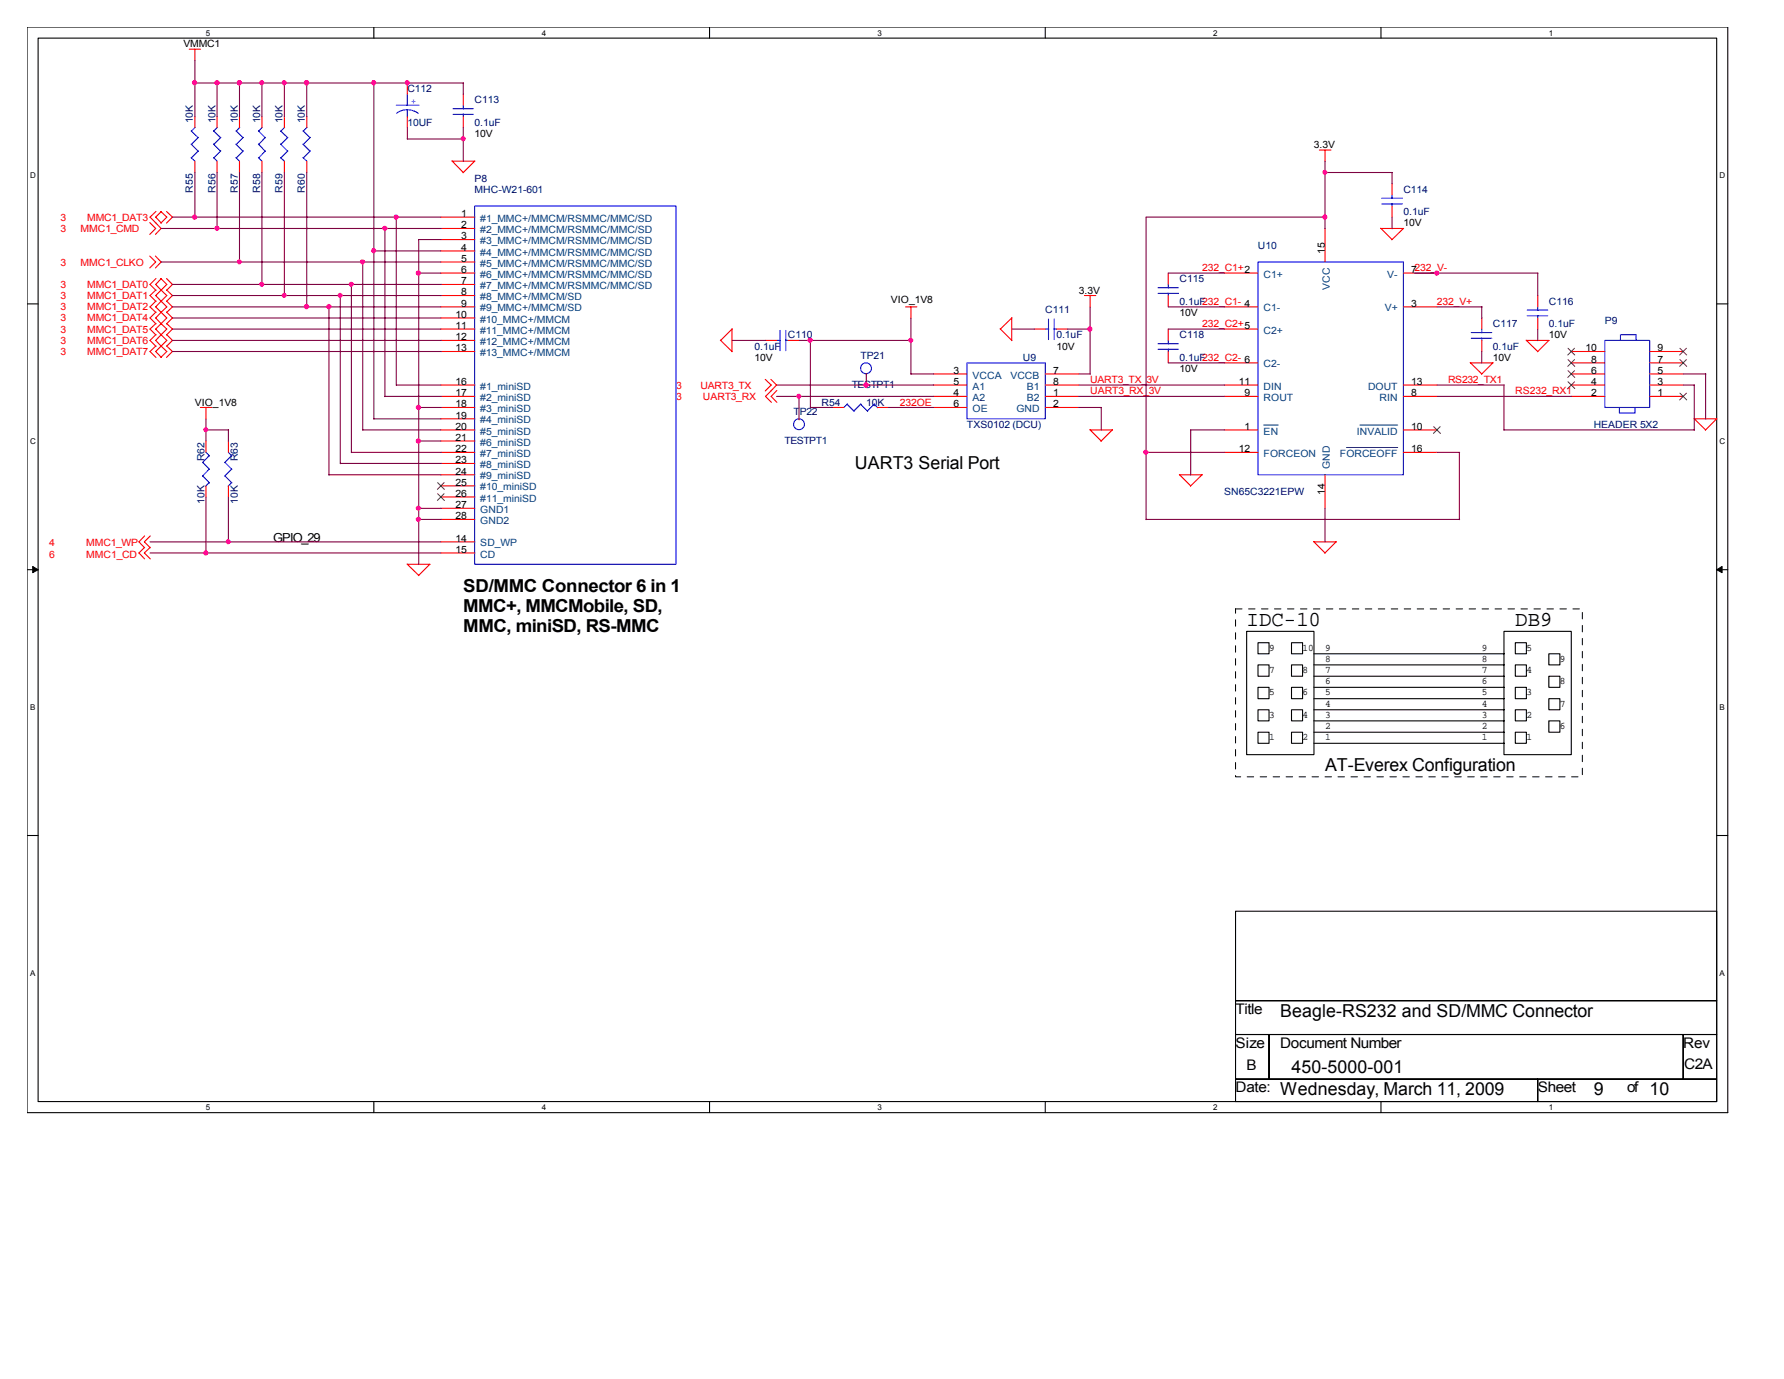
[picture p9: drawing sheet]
<svg xmlns="http://www.w3.org/2000/svg" width="279mm" height="216mm" viewBox="0 0 279 216" stroke-linecap="round" stroke-linejoin="round" font-family="sans-serif">
<path d="M4.2 4.2h266.4v170h-266.4zM6 6h262.9v166.5h-262.9z" fill="none" stroke="#000" stroke-width=".17"/>
<g fill="#fff">
<path d="M32.3 4.4h.6v1.4h-.6z"/>
<path d="M32.3 172.7h.6v1.4h-.6z"/>
</g>
<path d="M58.5 4.2v1.8M58.5 172.5v1.7" fill="none" stroke="#000" stroke-width=".17"/>
<g fill="#fff">
<path d="M84.8 4.4h.7v1.4h-.7z"/>
<path d="M84.8 172.7h.7v1.4h-.7z"/>
</g>
<path d="M111.1 4.2v1.8M111.1 172.5v1.7" fill="none" stroke="#000" stroke-width=".17"/>
<g fill="#fff">
<path d="M137.4 4.4h.7v1.4h-.7z"/>
<path d="M137.4 172.7h.7v1.4h-.7z"/>
</g>
<path d="M163.7 4.2v1.8M163.7 172.5v1.7" fill="none" stroke="#000" stroke-width=".17"/>
<g fill="#fff">
<path d="M190 4.4h.7v1.4h-.7z"/>
<path d="M190 172.7h.7v1.4h-.7z"/>
</g>
<path d="M216.3 4.2v1.8M216.3 172.5v1.7" fill="none" stroke="#000" stroke-width=".17"/>
<g fill="#fff">
<path d="M242.6 4.4h.6v1.4h-.6z"/>
<path d="M242.6 172.7h.6v1.4h-.6z"/>
<path d="M4.7 26.8h.9v1.4h-.9z"/>
<path d="M269.3 26.8h.9v1.4h-.9z"/>
<path d="M4.7 68.4h.9v1.4h-.9z"/>
<path d="M269.3 68.4h.9v1.4h-.9z"/>
</g>
<path d="M4.2 47.6h1.8M268.9 47.6h1.7" fill="none" stroke="#000" stroke-width=".17"/>
<g fill="#fff">
<path d="M4.7 110h.8v1.4h-.8z"/>
<path d="M269.3 110h.8v1.4h-.8z"/>
</g>
<path d="M4.2 89.2h1.8M268.9 89.2h1.7" fill="none" stroke="#000" stroke-width=".17"/>
<path d="M5.1 88.7l.9 .5-.9 .5zM268.9 89.2l.8-.5v1z" fill="#000" stroke="#000" stroke-width=".16"/>
<g fill="#fff">
<path d="M4.7 151.6h.8v1.4h-.8z"/>
<path d="M269.3 151.6h.8v1.4h-.8z"/>
</g>
<g fill="none" stroke="#000" stroke-width=".17">
<path d="M195.2 98.8h10.6v19.4h-10.6zM235.5 98.8h10.6v19.4h-10.6zM197 114.6h1.8v1.8h-1.8zM197 100.6h1.8v1.8h-1.8zM197 107.6h1.8v1.8h-1.8zM197 104.1h1.8v1.8h-1.8zM197 111.1h1.8v1.8h-1.8zM202.3 100.6h1.7v1.8h-1.7zM202.3 107.6h1.7v1.8h-1.7zM202.3 111.1h1.7v1.8h-1.7zM202.3 104.1h1.7v1.8h-1.7zM202.3 114.6h1.7v1.8h-1.7z"/>
<path d="M205.8 107.6h29.8M205.8 112.9h29.8M205.8 104.1h29.8M205.8 116.4h29.8M205.8 105.9h29.8M205.8 109.4h29.8M205.8 102.4h29.8M205.8 111.1h29.8M205.8 114.6h29.8M237.3 104.1h1.8v1.8h-1.8zM237.3 114.6h1.8v1.8h-1.8zM237.3 100.6h1.8v1.8h-1.8z"/>
<path d="M237.3 107.6h1.8v1.8h-1.8zM237.3 111.1h1.8v1.8h-1.8zM242.6 109.4h1.7v1.7h-1.7zM242.6 112.9h1.7v1.7h-1.7zM242.6 102.4h1.7v1.7h-1.7zM242.6 105.9h1.7v1.7h-1.7zM4.2 130.8h1.8M268.9 130.8h1.7M193.5 142.7h75.4v14h-75.4zM193.5 156.7h75.4v5.3h-75.4zM193.5 162h5.3v7h-5.3zM193.5 169h47.3v3.5h-47.3z"/>
<path d="M198.8 162h64.8v7h-64.8zM240.8 169h28.1v3.5h-28.1zM263.6 162h5.3v7h-5.3z"/>
</g>
<path d="M193.5 95.3h54.3v26.3h-54.3v-26.3" fill="none" stroke="#000" stroke-width=".16" stroke-dasharray="1 1 1 1 1 1 1 1"/>
<g fill="none" stroke="#f00" stroke-width=".17">
<path d="M29.6 7.7h1.8M30.5 7.7v1.8M30.5 18.2v1.8M34 18.2v1.8M37.5 18.2v1.8M41 18.2v1.8M44.5 18.2v1.8M48 18.2v1.8M63.8 13v1.7M63.8 18.2v1.8M72.6 14.7v1.8M72.6 18.2v1.8"/>
<path d="M23.5 34.8l.9 1-.9 .9M24.3 34.8l.9 1-.9 .9M24.4 33.1l-.9 .9 .9 .9M25.2 33.1l.9 .9-.9 .9M25.3 33.1l-.9 .9 .9 .9M26.1 33.1l.9 .9-.9 .9M30.5 25.2v1.8M34 25.2v1.8M37.5 25.2v1.8M41 25.2v1.8M44.5 25.2v1.8M48 25.2v1.8"/>
<path d="M69 35.8h5.3M69 34h5.3M69 37.5h5.3M69 39.3h5.3M70.8 25.2l1.8 1.8M70.8 25.2h3.6M74.3 25.2l-1.8 1.9M206.6 23.5h1.8M207.5 23.5v1.8M207.5 35.8v5.2M216.2 35.7l1.8 1.8M216.3 35.8h3.5"/>
<path d="M218 28.7v1.8M218 32.3v1.7M219.8 35.8l-1.8 1.7M23.5 40.1l.9 .9-.9 1M24.3 40.1l.9 .9-.9 1M24.4 50.6l-.9 .9 .9 1M24.4 48.9l-.9 .9 .9 .9M24.4 45.4l-.9 .9 .9 .9M24.4 52.4l-.9 .9 .9 .9M24.4 43.6l-.9 .9 .9 1M24.4 47.1l-.9 .9 .9 .9M24.4 54.1l-.9 .9 .9 1"/>
<path d="M25.2 50.6l.9 .9-.9 1M25.2 43.6l.9 .9-1.7 1.8 .9 .9M25.2 52.4l.9 .9-1.7 1.7 .9 1M25.2 45.4l.9 .9-.9 .9M25.2 54.1l.9 .9-.9 1M25.2 47.1l.9 .9-.9 .9M25.3 47.1l-.9 .9 1.7 1.8-1.7 1.7 .9 1M25.3 48.9l-.9 .9 .9 .9M25.3 43.6l-.9 .9 .9 1M25.3 52.4l-.9 .9 .9 .9M26.1 50.6l.9 .9-.9 1M26.1 45.4l.9 .9-.9 .9"/>
<path d="M26.1 52.4l.9 .9-.9 .9M26.1 48.9l.9 .9-.9 .9M26.1 47.1l.9 .9-.9 .9M26.1 43.6l.9 .9-.9 1M26.1 54.1l.9 .9-.9 1M69 48h5.3M69 46.3h5.3M69 53.3h5.3M69 51.5h5.3M69 42.8h5.3M69 41h5.3M69 44.5h5.3"/>
<path d="M69 49.8h5.3M69 55h5.3M112.8 53.3l1.8 1.7M114.6 51.5v3.6M114.7 51.5l-1.8 1.8M119.8 59.4l1 .9-1 .9M119.9 53.3h1.7M120.7 59.4l.9 .9-.9 .9M123.4 53.3h1.7M135.7 58.5h.1M141.8 48h1.8M142.7 48v1.8"/>
<path d="M146.2 58.5h5.2M156.6 51.5l1.9 1.8M158.5 49.8v3.5M158.5 49.7l-1.8 1.8M162 51.5h1.7M163.7 58.5h5.3M165.4 51.5h1.8M169.8 46.3h1.8M170.7 46.3v1.8M183 42.8v1.7M183 46.3v1.7M183 51.5v1.8"/>
<path d="M183 55v1.8M191.7 48h5.3M191.7 56.8h5.3M191.7 51.5h5.3M191.7 42.8h5.3M219.8 48h5.2M219.8 42.8h5.2M230.3 56.8l1.8 1.7M230.3 56.8h3.5M232.1 49.8v1.7M232.1 53.3v1.7M233.8 56.8l-1.8 1.8"/>
<path d="M239 53.3l1.8 1.7M239.1 53.3h3.5M240.8 46.3v1.7M240.8 49.8v1.7M242.6 53.3l-1.8 1.8M246.1 56.8h5.2M246.1 55h5.2M246.1 58.5h5.2M258.4 56.8h5.2M258.4 55h5.2M258.4 58.5h5.2M31.4 63.8h1.8"/>
<path d="M32.3 63.8v1.8M32.3 69v1.8M32.3 76.1v1.7M35.8 69v1.8M35.8 76.1v1.7M69 63.8h5.3M69 65.6h5.3M69 74.3h5.3M69 67.3h5.3M69 62.1h5.3M69 70.8h5.3M69 60.3h5.3"/>
<path d="M69 79.6h5.3M69 69h5.3M69 72.6h5.3M69 76.1h5.3M69 77.8h5.3M120.8 61.1l-.9 1 .9 .9M121.7 61.1l-.9 1 .9 .9M125.1 65.6h.1M130.4 63.8h1.8M137.4 63.8h1.7M146.2 63.8h5.2M146.2 62.1h5.2"/>
<path d="M146.2 60.3h5.2M163.7 63.8h5.3M163.7 62.1h5.3M163.7 60.3h5.3M170.7 67.3l1.8 1.7M170.7 67.3h3.5M174.2 67.3l-1.8 1.8M184.7 74.3l1.8 1.8M184.7 74.3h3.6M188.3 74.3l-1.9 1.8M191.7 67.3h5.3M191.7 62.1h5.3"/>
<path d="M191.7 70.8h5.3M191.7 60.3h5.3M207.5 74.3v5.3M219.8 67.3h5.2M219.8 62.1h5.2M219.8 70.8h5.2M219.8 60.3h5.2M246.1 62.1h5.2M246.1 60.3h5.2M258.4 62.1h5.2M258.4 60.3h5.2M265.3 65.5l1.8 1.8"/>
<path d="M265.3 65.6h3.6M268.9 65.6l-1.8 1.8M22.6 83.9l-.8 .9 .8 1M22.6 85.7l-.8 .9 .8 .9M23.5 83.9l-.9 .9 .9 1M23.5 85.7l-.9 .9 .9 .9M63.8 88.3l1.8 1.8M63.8 88.3h3.6M67.3 88.3l-1.8 1.8M69 84.8h5.3M69 86.6h5.3M69 81.3h5.3"/>
<path d="M205.7 84.8l1.8 1.8M205.8 84.8h3.5M209.3 84.8l-1.8 1.8"/>
</g>
<g fill="none" stroke="#00f" stroke-width=".17">
<path d="M30.6 19.9l-.6 .6M34 19.9l-.5 .6M37.5 19.9l-.5 .6M41.1 19.9l-.6 .6M44.6 19.9l-.6 .6M48.1 19.9l-.6 .6M62.1 16.5h3.5M62.1 17.7l.6-.3 1.1-.2 1 .2 .7 .3M63.8 14.7v1.8M63.8 17.2v1.1M71 17h3.1M71 17.9h3.1"/>
<path d="M72.6 16.5v.6M72.6 17.9v.3M29.9 20.5l1.1 1M29.9 22.6l1.1 1.1M29.9 24.7l.6 .5M31.1 23.6l-1.1 1.1M31.1 21.5l-1.1 1.1M33.4 20.5l1.1 1M33.4 22.6l1.1 1.1M33.4 24.7l.6 .5M34.6 23.6l-1.1 1.1M34.6 21.5l-1.1 1.1"/>
<path d="M37 20.5l1.1 1M37 22.6l1.1 1.1M37 24.7l.5 .5M38.1 23.6l-1.1 1.1M38.1 21.5l-1.1 1.1M40.5 20.5l1 1M40.5 22.6l1 1.1M40.5 24.7l.5 .5M41.6 23.6l-1.1 1.1M41.6 21.5l-1.1 1.1M43.9 20.5l1.1 1M43.9 22.6l1.1 1.1"/>
<path d="M43.9 24.7l.6 .5M45.1 23.6l-1.1 1.1M45.1 21.5l-1.1 1.1M47.5 20.5l1.1 1M47.5 22.6l1.1 1.1M47.5 24.7l.5 .5M48.6 23.6l-1.1 1.1M48.6 21.5l-1.1 1.1M74.3 32.3h31.6v56h-31.6zM216.4 31h3.2M216.4 31.9h3.2M218 30.5v.6"/>
<path d="M218 31.9v.4M121.6 53.3h.6M122.2 51.7v3.2M123 53.3h.4M123.1 51.7v3.2M151.4 56.8h12.3v8.8h-12.3zM163.7 51.5h.6M164.2 50v3.2M165.1 51.5h.3M165.1 50v3.2M181.4 45h3.2M181.4 45.9h3.2"/>
<path d="M181.4 53.8h3.2M181.4 54.7h3.2M183 44.5v.6M183 45.9v.4M183 53.3v.5M183 54.7v.3M197 41h22.8v33.3h-22.8zM230.4 52.1h3.2M230.4 53h3.2M232.1 51.5v.6M232.1 52.9v.4M239.2 48.6h3.2"/>
<path d="M239.2 49.4h3.2M240.8 48v.6M240.8 49.4v.4M251.3 53.3h7.1v10.5h-7.1zM253.8 53.3v-.9h2.4v.9M31.7 74.5l1.1 1.1M31.7 72.4l1.1 1.1M32.3 70.8l.5 .6M32.8 75.6l-.6 .5M32.8 71.3l-1.1 1.1M32.8 73.4l-1.1 1.1M35.2 74.5l1.1 1.1"/>
<path d="M35.2 72.4l1.1 1.1M35.8 70.8l.5 .6M36.3 75.6l-.6 .5M36.3 71.3l-1.1 1.1M36.3 73.4l-1.1 1.1M132.7 63.3l1.1 1.1M132.7 63.2l-.5 .6M134.8 63.3l1.1 1.1M134.8 63.2l-1.1 1.1M136.9 63.3l.6 .5M136.9 63.2l-1.1 1.1M253.6 63.8v.9h2.5v-.9"/>
<circle cx="135.6" cy="57.7" r=".85"/>
<circle cx="125.1" cy="66.4" r=".85"/>
</g>
<path d="M197.9 66.5h2.3M210.9 70.1h8M213 66.5h5.9" fill="none" stroke="#004080" stroke-width=".16"/>
<g fill="none" stroke="#804000" stroke-width=".16">
<path d="M245.6 59.8l1 1M245.6 58l1 1.1M245.6 56.3l1 1.1M245.6 54.5l1 1.1M246.6 59.8l-1.1 1M246.6 58l-1.1 1.1M246.6 56.3l-1.1 1.1M246.6 54.5l-1.1 1.1M263.1 56.3l1.1 1.1M263.1 54.5l1.1 1.1M264.1 56.3l-1 1.1M264.1 54.5l-1 1.1"/>
<path d="M68.5 75.6l1.1 1M68.5 77.3l1.1 1.1M69.6 75.6l-1.1 1M69.6 77.3l-1.1 1.1M224.5 66.8l1.1 1.1M225.6 66.8l-1.1 1.1M263.1 61.6l1.1 1M264.1 61.6l-1 1"/>
</g>
<g fill="none" stroke="#800040" stroke-width=".17">
<path d="M30.5 13h42.1M30.5 9.5v8.8M34 13v5.3M37.5 13v5.3M41 13v5.3M44.5 13v5.3M48 13v5.3M58.5 13v52.6M63.8 20v1.8M72.6 13v1.8M72.6 20v5.3M25.2 35.8h43.9"/>
<path d="M27 34h42.1M30.5 27v7M34 27v8.8M37.5 27v14.1M41 27v17.6M44.5 27v19.3M48 27v21.1M58.5 39.3h10.6M60.3 35.8v26.3M62.1 34v26.3M63.8 21.8h8.8M69.1 37.5h-3.5v50.9"/>
<path d="M207.5 25.2v10.6M207.5 27h10.6M207.6 34h-28.1v47.4M218 27v1.8M218 34v1.8M25.2 41h43.9M27 44.5h42.1M27 48h42.1M27 53.3h42.1M27 51.5h42.1M27 46.3h42.1M27 49.8h42.1"/>
<path d="M27 55h42.1M51.5 48v26.4M53.3 46.3v26.3M55 44.5v26.4M56.8 41v26.4M65.6 42.8h3.5M114.6 53.3h5.3M125.1 53.3h17.6M126.9 53.3v10.5M135.7 58.5v1.8M142.7 49.8v8.8M142.7 58.5h3.5"/>
<path d="M158.5 51.5h3.5M167.2 51.5h3.6M169 58.5h1.8M170.7 48v10.6M183 48h8.8M183 51.5h8.8M183 42.8h8.8M183 56.8h8.8M221.5 42.8h19.4M225 48h7.1M232.1 48v1.8M232.1 55v1.9"/>
<path d="M240.8 42.8v3.5M240.8 51.5v1.8M263.6 58.5h3.6M267.1 58.5v7.1M32.3 65.6v3.5M32.3 77.8v8.8M32.3 67.3h3.5M35.8 67.3v1.8M35.8 77.8v7.1M51.5 74.3h17.6M53.3 72.6h15.8M55 70.8h14.1"/>
<path d="M56.8 67.3h12.3M58.5 65.6h10.6M60.3 62.1h8.8M62.1 60.3h7M65.6 69h3.5M65.6 79.6h3.5M65.6 63.8h3.5M121.6 60.3h24.6M121.6 62.1h24.6M125.1 62.1v3.5M126.9 63.8h3.5M139.1 63.8h7.1"/>
<path d="M169 60.3h22.8M169 62.1h22.8M169 63.8h3.5M172.5 63.8v3.6M179.5 70.8h12.3M191.8 67.3h-5.3v7.1M207.5 79.6v5.3M225 70.8h3.6M225 60.3h10.6M225 62.1h21.1M228.6 70.8v10.6M235.5 67.3h29.9"/>
<path d="M235.5 60.3v7.1M263.6 60.3h1.8M265.3 60.3v7.1M23.5 86.6h45.6M23.5 84.8h45.6M65.6 81.3h3.5M179.5 81.3h49.1"/>
</g>
<g fill="#f0f" stroke="#f0f" stroke-width=".17">
<circle cx="58.5" cy="12.9" r=".33"/>
<circle cx="34" cy="35.7" r=".33"/>
<circle cx="30.5" cy="34" r=".34"/>
<circle cx="55" cy="44.5" r=".32"/>
<circle cx="63.8" cy="12.9" r=".33"/>
<circle cx="41" cy="44.5" r=".32"/>
<circle cx="48" cy="48" r=".34"/>
<circle cx="34" cy="12.9" r=".34"/>
<circle cx="37.5" cy="12.9" r=".33"/>
<circle cx="32.2" cy="86.6" r=".33"/>
<circle cx="58.5" cy="39.2" r=".33"/>
<circle cx="48" cy="12.9" r=".34"/>
<circle cx="56.8" cy="41" r=".33"/>
<circle cx="65.5" cy="63.8" r=".33"/>
<circle cx="51.5" cy="48" r=".34"/>
<circle cx="30.5" cy="12.9" r=".34"/>
<circle cx="60.3" cy="35.7" r=".33"/>
<circle cx="37.5" cy="41" r=".32"/>
<circle cx="72.5" cy="21.7" r=".33"/>
<circle cx="44.5" cy="46.2" r=".32"/>
<circle cx="62" cy="34" r=".33"/>
<circle cx="53.3" cy="46.2" r=".32"/>
<circle cx="225" cy="42.8" r=".33"/>
<circle cx="179.5" cy="70.8" r=".33"/>
<circle cx="65.5" cy="42.8" r=".34"/>
<circle cx="65.5" cy="81.3" r=".33"/>
<circle cx="207.5" cy="27" r=".32"/>
<circle cx="65.5" cy="69" r=".34"/>
<circle cx="65.5" cy="79.6" r=".33"/>
<circle cx="41" cy="12.9" r=".33"/>
<circle cx="44.5" cy="12.9" r=".33"/>
<circle cx="32.2" cy="67.3" r=".32"/>
<circle cx="35.7" cy="84.8" r=".32"/>
<circle cx="170.7" cy="51.5" r=".34"/>
<circle cx="126.9" cy="53.3" r=".33"/>
<circle cx="142.6" cy="53.3" r=".32"/>
<circle cx="135.6" cy="60.3" r=".34"/>
<circle cx="125.1" cy="62" r=".32"/>
<circle cx="207.5" cy="34" r=".33"/>
</g>
<g font-size="3.3">
<text x="195.2" y="98">IDC-10</text>
<text x="237.3" y="98">DB9</text>
</g>
<g font-size="2.8">
<text x="133.9" y="73.4">UART3 Serial Port</text>
<text x="72.6" y="92.7">SD/MMC Connector 6 in 1</text>
<text x="72.6" y="95.8">MMC+, MMCMobile, SD,</text>
<text x="72.6" y="98.9">MMC, miniSD, RS-MMC</text>
<text x="207.5" y="120.7">AT-Everex Configuration</text>
<text x="200.5" y="159.2">Beagle-RS232 and SD/MMC Connector</text>
<text x="202.3" y="168">450-5000-001</text>
<text x="200.5" y="171.5">Wednesday, March 11, 2009</text>
<text x="249.6" y="171.5">9</text>
<text x="258.4" y="171.5">10</text>
</g>
<g font-size="2.3">
<text x="193.5" y="158.7">Title</text>
<text x="193.5" y="164">Size</text>
<text x="195.2" y="167.5">B</text>
<text x="200.5" y="164">Document Number</text>
<text x="263.6" y="164">Rev</text>
<text x="263.8" y="167.3">C2A</text>
<text x="193.5" y="171">Date:</text>
<text x="240.8" y="171">Sheet</text>
<text x="254.8" y="171">of</text>
</g>
<text font-size="1.9" x="42.8" y="84.9">GPIO_29</text>
<g font-size="1.6">
<text x="28.7" y="7.4">VMMC1</text>
<text x="74.3" y="21.4">10V</text>
<text x="205.8" y="23.2">3.3V</text>
<text x="72.2" y="34">1</text>
<text x="72.2" y="35.7">2</text>
<text x="219.8" y="35.4">10V</text>
<text x="72.2" y="37.5">3</text>
<text x="72.2" y="39.2">4</text>
<text x="72.2" y="41">5</text>
<text x="207.5" y="39.8" transform="rotate(-90 207.5 39.8)">15</text>
<text x="72.2" y="42.7">6</text>
<text x="72.2" y="44.5">7</text>
<text x="72.2" y="46.2">8</text>
<text x="139.5" y="47.4">VIO_1V8</text>
<text x="169" y="46">3.3V</text>
<text x="221" y="42.7">7232_V-</text>
<text x="71.3" y="49.7">10</text>
<text x="71.3" y="51.5">11</text>
<text x="71.3" y="53.3">12</text>
<text x="72.2" y="48">9</text>
<text x="184.7" y="49.5">10V</text>
<text x="221" y="48">3</text>
<text x="242.6" y="53">10V</text>
<text x="71.3" y="55">13</text>
<text x="118.2" y="56.5">10V</text>
<text x="149.3" y="58.5">3</text>
<text x="164.9" y="58.5">7</text>
<text x="165.4" y="54.7">10V</text>
<text x="184.7" y="58.3">10V</text>
<text x="233.8" y="56.5">10V</text>
<text x="248.3" y="55">10</text>
<text x="249.2" y="58.5">6</text>
<text x="249.2" y="56.8">8</text>
<text x="259.6" y="58.5">5</text>
<text x="259.6" y="56.8">7</text>
<text x="259.6" y="55">9</text>
<text x="30.5" y="63.5">VIO_1V8</text>
<text x="71.3" y="60.2">16</text>
<text x="71.3" y="62">17</text>
<text x="71.3" y="63.8">18</text>
<text x="71.3" y="65.5">19</text>
<text x="149.3" y="60.2">5</text>
<text x="149.3" y="63.8">6</text>
<text x="149.3" y="62">4</text>
<text x="164.9" y="60.2">8</text>
<text x="164.9" y="63.8">2</text>
<text x="164.9" y="62">1</text>
<text x="194" y="60.2">11</text>
<text x="194.9" y="62">9</text>
<text x="221" y="62">8</text>
<text x="221" y="60.2">13</text>
<text x="249.2" y="62">2</text>
<text x="249.2" y="60.2">4</text>
<text x="259.6" y="62">1</text>
<text x="259.6" y="60.2">3</text>
<text x="71.3" y="67.3">20</text>
<text x="71.3" y="69">21</text>
<text x="71.3" y="70.8">22</text>
<text x="194" y="70.8">12</text>
<text x="194.9" y="67.3">1</text>
<text x="221" y="70.8">16</text>
<text x="221" y="67.3">10</text>
<text x="71.3" y="72.5">23</text>
<text x="71.3" y="74.3">24</text>
<text x="71.3" y="76">25</text>
<text x="71.3" y="77.8">26</text>
<text x="207.5" y="77.4" transform="rotate(-90 207.5 77.4)">14</text>
<text x="71.3" y="79.5">27</text>
<text x="71.3" y="81.3">28</text>
<text x="71.3" y="84.8">14</text>
<text x="71.3" y="86.5">15</text>
<text x="198.8" y="101.9">9</text>
<text x="204" y="101.9">10</text>
<text x="207.5" y="101.9">9</text>
<text x="232.1" y="101.9">9</text>
<text x="239.1" y="101.9">5</text>
<text x="198.8" y="105.3">7</text>
<text x="204" y="105.3">8</text>
<text x="207.5" y="107.1">6</text>
<text x="207.5" y="105.3">7</text>
<text x="207.5" y="103.6">8</text>
<text x="232.1" y="105.3">7</text>
<text x="232.1" y="107.1">6</text>
<text x="232.1" y="103.6">8</text>
<text x="239.1" y="105.3">4</text>
<text x="244.3" y="103.6">9</text>
<text x="244.3" y="107.1">8</text>
<text x="198.8" y="108.8">5</text>
<text x="198.8" y="112.4">3</text>
<text x="204" y="112.4">4</text>
<text x="204" y="108.8">6</text>
<text x="207.5" y="110.6">4</text>
<text x="207.5" y="108.8">5</text>
<text x="207.5" y="112.4">3</text>
<text x="232.1" y="108.8">5</text>
<text x="232.1" y="112.4">3</text>
<text x="232.1" y="110.6">4</text>
<text x="239.1" y="108.8">3</text>
<text x="239.1" y="112.4">2</text>
<text x="244.3" y="110.6">7</text>
<text x="198.8" y="115.9">1</text>
<text x="204" y="115.9">2</text>
<text x="207.5" y="114.1">2</text>
<text x="207.5" y="115.9">1</text>
<text x="232.1" y="115.9">1</text>
<text x="232.1" y="114.1">2</text>
<text x="239.1" y="115.9">1</text>
<text x="244.3" y="114.1">6</text>
</g>
<g font-size="1.6" fill="#000080">
<text x="63.8" y="14.4">C112</text>
<text x="74.3" y="16.2">C113</text>
<text x="30.2" y="19.3" transform="rotate(-90 30.2 19.3)">10K</text>
<text x="33.7" y="19.3" transform="rotate(-90 33.7 19.3)">10K</text>
<text x="37.3" y="19.3" transform="rotate(-90 37.3 19.3)">10K</text>
<text x="40.8" y="19.3" transform="rotate(-90 40.8 19.3)">10K</text>
<text x="44.2" y="19.3" transform="rotate(-90 44.2 19.3)">10K</text>
<text x="47.8" y="19.3" transform="rotate(-90 47.8 19.3)">10K</text>
<text x="63.8" y="19.7">10UF</text>
<text x="74.3" y="19.7">0.1uF</text>
<text x="74.3" y="28.4">P8</text>
<text x="30.2" y="30.1" transform="rotate(-90 30.2 30.1)">R55</text>
<text x="33.7" y="30.1" transform="rotate(-90 33.7 30.1)">R56</text>
<text x="37.3" y="30.1" transform="rotate(-90 37.3 30.1)">R57</text>
<text x="40.8" y="30.1" transform="rotate(-90 40.8 30.1)">R58</text>
<text x="44.2" y="30.1" transform="rotate(-90 44.2 30.1)">R59</text>
<text x="47.8" y="30.1" transform="rotate(-90 47.8 30.1)">R60</text>
<text x="74.3" y="30.2">MHC-W21-601</text>
<text x="219.8" y="30.2">C114</text>
<text x="219.8" y="33.7">0.1uF</text>
<text x="197" y="38.9">U10</text>
<text x="184.7" y="44.2">C115</text>
<text x="184.7" y="47.7">0.1uF232_C1- 4</text>
<text x="242.6" y="47.7">C116</text>
<text x="123.4" y="53">C110</text>
<text x="163.7" y="48.9">C111</text>
<text x="165.4" y="53">0.1uF</text>
<text x="184.7" y="53">C118</text>
<text x="233.8" y="51.2">C117</text>
<text x="242.6" y="51.2">0.1uF</text>
<text x="251.3" y="50.7">P9</text>
<text x="118.2" y="54.7">0.1uF</text>
<text x="134.8" y="56.1">TP21</text>
<text x="160.2" y="56.5">U9</text>
<text x="184.7" y="56.5">0.1uF232_C2- 6</text>
<text x="233.8" y="54.7">0.1uF</text>
<text x="124.3" y="64.9">TP22</text>
<text x="128.7" y="63.5">R54</text>
<text x="133.4" y="60.7">TESTPT1</text>
<text x="135.7" y="63.5">10K</text>
<text x="122.9" y="69.5">TESTPT1</text>
<text x="151.4" y="67">TXS0102 (DCU)</text>
<text x="249.6" y="67">HEADER 5X2</text>
<text x="32" y="72.2" transform="rotate(-90 32 72.2)">R62</text>
<text x="37.3" y="72.2" transform="rotate(-90 37.3 72.2)">R63</text>
<text x="191.7" y="77.5">SN65C3221EPW</text>
<text x="32" y="78.9" transform="rotate(-90 32 78.9)">10K</text>
<text x="37.3" y="78.9" transform="rotate(-90 37.3 78.9)">10K</text>
</g>
<text font-size="1.6" fill="#00f" x="64.3" y="16.3">+</text>
<g font-size="1.6" fill="#f00">
<text x="9.5" y="34.6">3</text>
<text x="13.7" y="34.6">MMC1_DAT3</text>
<text x="9.5" y="41.6">3</text>
<text x="9.5" y="36.3">3</text>
<text x="12.6" y="41.6">MMC1_CLKO</text>
<text x="12.6" y="36.3">MMC1_CMD</text>
<text x="9.5" y="45.1">3</text>
<text x="9.5" y="46.9">3</text>
<text x="13.7" y="45.1">MMC1_DAT0</text>
<text x="13.7" y="46.9">MMC1_DAT1</text>
<text x="188.3" y="42.5">232_C1+2</text>
<text x="225" y="47.7">232_V+</text>
<text x="9.5" y="52.1">3</text>
<text x="9.5" y="50.3">3</text>
<text x="9.5" y="53.8">3</text>
<text x="9.5" y="48.6">3</text>
<text x="13.7" y="52.1">MMC1_DAT5</text>
<text x="13.7" y="50.3">MMC1_DAT4</text>
<text x="13.7" y="53.8">MMC1_DAT6</text>
<text x="13.7" y="48.6">MMC1_DAT2</text>
<text x="188.3" y="51.2">232_C2+5</text>
<text x="9.5" y="55.6">3</text>
<text x="13.7" y="55.6">MMC1_DAT7</text>
<text x="170.7" y="60">UART3_TX_3V</text>
<text x="226.8" y="60">RS232_TX1</text>
<text x="105.9" y="60.9">3</text>
<text x="105.9" y="62.6">3</text>
<text x="109.7" y="60.9">UART3_TX</text>
<text x="110.1" y="62.6">UART3_RX</text>
<text x="140.9" y="63.5">232OE</text>
<text x="170.7" y="61.7">UART3_RX_3V</text>
<text x="237.3" y="61.7">RS232_RX1</text>
<text x="7.7" y="85.6">4</text>
<text x="7.7" y="87.3">6</text>
<text x="13.5" y="85.6">MMC1_WP</text>
<text x="13.5" y="87.3">MMC1_CD</text>
</g>
<g font-size="1.6" fill="#004080">
<text x="75.2" y="34.7">#1_MMC+/MMCM/RSMMC/MMC/SD</text>
<text x="75.2" y="36.5">#2_MMC+/MMCM/RSMMC/MMC/SD</text>
<text x="75.2" y="38.2">#3_MMC+/MMCM/RSMMC/MMC/SD</text>
<text x="75.2" y="40">#4_MMC+/MMCM/RSMMC/MMC/SD</text>
<text x="75.2" y="41.7">#5_MMC+/MMCM/RSMMC/MMC/SD</text>
<text x="75.2" y="43.5">#6_MMC+/MMCM/RSMMC/MMC/SD</text>
<text x="75.2" y="45.3">#7_MMC+/MMCM/RSMMC/MMC/SD</text>
<text x="75.2" y="47">#8_MMC+/MMCM/SD</text>
<text x="197.9" y="43.5">C1+</text>
<text x="208.3" y="45.4" transform="rotate(-90 208.3 45.4)">VCC</text>
<text x="217.3" y="43.5">V-</text>
<text x="75.2" y="50.5">#10_MMC+/MMCM</text>
<text x="75.2" y="48.8">#9_MMC+/MMCM/SD</text>
<text x="75.2" y="52.2">#11_MMC+/MMCM</text>
<text x="197.9" y="48.8">C1-</text>
<text x="197.9" y="52.2">C2+</text>
<text x="216.9" y="48.8">V+</text>
<text x="75.2" y="54">#12_MMC+/MMCM</text>
<text x="75.2" y="55.8">#13_MMC+/MMCM</text>
<text x="152.3" y="59.3">VCCA</text>
<text x="158.2" y="59.3">VCCB</text>
<text x="197.9" y="57.5">C2-</text>
<text x="75.2" y="61">#1_miniSD</text>
<text x="75.2" y="62.8">#2_miniSD</text>
<text x="75.2" y="64.5">#3_miniSD</text>
<text x="152.3" y="61">A1</text>
<text x="152.3" y="64.5">OE</text>
<text x="152.3" y="62.8">A2</text>
<text x="159.2" y="64.5">GND</text>
<text x="160.8" y="61">B1</text>
<text x="160.8" y="62.8">B2</text>
<text x="197.9" y="61">DIN</text>
<text x="197.9" y="62.8">ROUT</text>
<text x="214.2" y="61">DOUT</text>
<text x="216.1" y="62.8">RIN</text>
<text x="75.2" y="66.3">#4_miniSD</text>
<text x="75.2" y="68">#5_miniSD</text>
<text x="75.2" y="69.8">#6_miniSD</text>
<text x="75.2" y="71.5">#7_miniSD</text>
<text x="197.9" y="68">EN</text>
<text x="197.9" y="71.5">FORCEON</text>
<text x="209.8" y="71.5">FORCEOFF</text>
<text x="212.5" y="68">INVALID</text>
<text x="75.2" y="73.3">#8_miniSD</text>
<text x="75.2" y="75.1">#9_miniSD</text>
<text x="75.2" y="76.8">#10_miniSD</text>
<text x="208.3" y="73.4" transform="rotate(-90 208.3 73.4)">GND</text>
<text x="75.2" y="80.3">GND1</text>
<text x="75.2" y="82">GND2</text>
<text x="75.2" y="78.5">#11_miniSD</text>
<text x="75.2" y="85.6">SD_WP</text>
<text x="75.2" y="87.3">CD</text>
</g>
<g font-size="1.3">
<text x="32.3" y="5.6">5</text>
<text x="84.8" y="5.6">4</text>
<text x="137.4" y="5.6">3</text>
<text x="190" y="5.6">2</text>
<text x="242.6" y="5.6">1</text>
<text x="4.7" y="27.9">D</text>
<text x="269.3" y="27.9">D</text>
<text x="4.7" y="69.5">C</text>
<text x="269.3" y="69.5">C</text>
<text x="4.7" y="111.1">B</text>
<text x="269.3" y="111.1">B</text>
<text x="4.7" y="152.7">A</text>
<text x="269.3" y="152.7">A</text>
<text x="32.3" y="173.8">5</text>
<text x="84.8" y="173.8">4</text>
<text x="137.4" y="173.8">3</text>
<text x="190" y="173.8">2</text>
<text x="242.6" y="173.8">1</text>
</g>
</svg>
